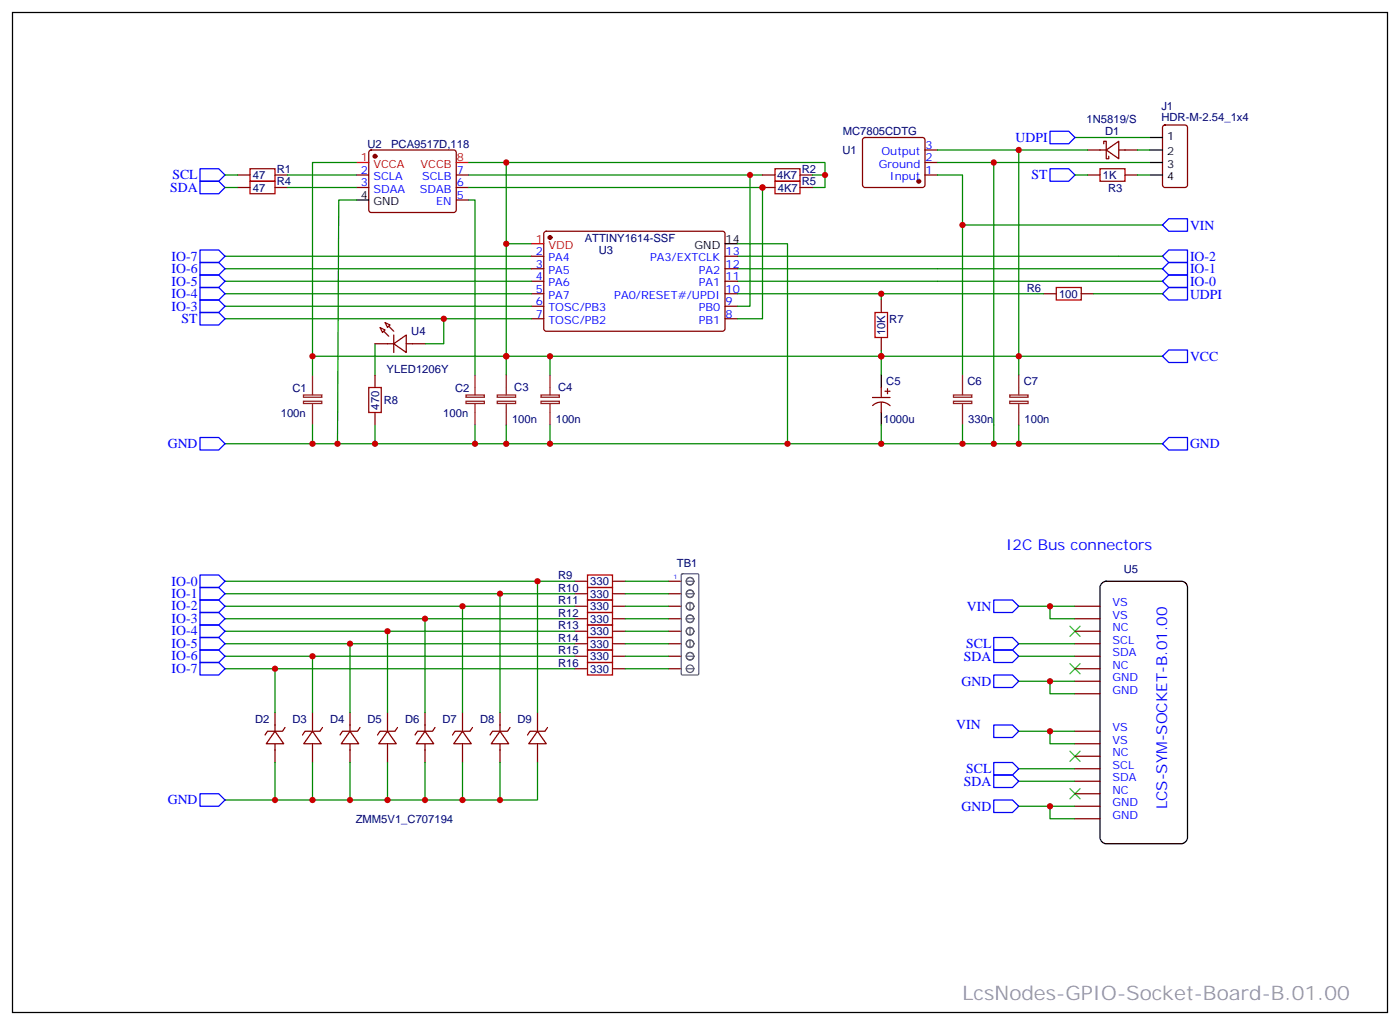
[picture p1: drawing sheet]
<svg xmlns="http://www.w3.org/2000/svg" width="395mm" height="289mm" viewBox="0 0 395 289" stroke-linecap="round" stroke-linejoin="round" font-family="sans-serif">
<g fill="none" stroke="#008700" stroke-width=".35">
<path d="M303.4 38.8h21.2M63.5 49.4h3.5M63.5 52.9h3.5M81.1 49.4h19.4M81.1 52.9h19.4M100.5 56.4h-4.9l-.4 68.8M100.5 45.9h-12.3v59.9M132.3 45.9h100.5v7h-3.5M132.3 49.4h82.9M132.3 52.9h82.9v37.1h-7.1M132.3 56.4h1.8v49.4M142.9 45.9v22.9"/>
<path d="M211.7 49.4v37h-3.6M229.3 49.4h3.5M264.6 49.4h7v14.1h56.5M264.6 42.3h22.9v63.5M264.6 45.9h15.9v79.3M280.5 45.9h44.1M287.5 42.3h19.4M303.4 49.4h3.5M321 49.4h3.6M321 42.3h3.6M63.5 72.3h86.4M63.5 75.8h86.4"/>
<path d="M63.5 79.4h86.4M149.9 68.8h-7v31.7h185.2M208.1 68.8h14.1v56.4M208.1 72.3h120M208.1 75.8h120M208.1 79.4h120M271.6 63.5v42.3M63.5 86.4h86.4M63.5 82.9h86.4M63.5 90h61.7M105.8 97v8.8M149.9 90h-24.7v7h-5.3"/>
<path d="M208.1 82.9h86.5M248.7 82.9v1.8M248.7 98.8v7M308.7 82.9h19.4M88.2 119.9v5.3M88.2 100.5h54.7v5.3M105.8 119.9v5.3M134.1 119.9v5.3M142.9 119.9v5.3M155.2 100.5v5.3M155.2 119.9v5.3M248.7 119.9v5.3"/>
<path d="M271.6 119.9v5.3M287.5 119.9v5.3M63.5 125.2h264.6M63.5 171.1h98.8M63.5 164h98.8M63.5 167.6h98.8M63.5 174.6h98.8M63.5 178.2h98.8M109.4 178.2v22.9M119.9 174.6v26.5M130.5 171.1v30M141.1 167.6v33.5"/>
<path d="M151.7 164v37.1M176.4 171.1h12.3M176.4 164h12.3M176.4 167.6h12.3M176.4 174.6h12.3M176.4 178.2h12.3M287.5 171.1h15.9M296.3 171.1v3.5h7.1M63.5 181.7h98.8M63.5 185.2h98.8M63.5 188.7h98.8M77.6 188.7v12.4"/>
<path d="M88.2 185.2v15.9M98.8 181.7v19.4M176.4 181.7h12.3M176.4 185.2h12.3M176.4 188.7h12.3M287.5 192.3h15.9M287.5 181.7h15.9M287.5 185.2h15.9M296.3 192.3v3.5h7.1M77.6 215.2v10.6M88.2 215.2v10.6M98.8 215.2v10.6"/>
<path d="M109.4 215.2v10.6M119.9 215.2v10.6M130.5 215.2v10.6M141.1 215.2v10.6M151.7 215.2v10.6h-88.2M287.5 206.4h15.9M287.5 217h15.9M296.3 206.4v3.5h7.1M287.5 227.5h15.9M287.5 220.5h15.9M296.3 227.5v3.6h7.1"/>
</g>
<g fill="none" stroke="#00f" stroke-width=".35">
<path d="M296.3 37h5.3l1.8 1.8-1.8 1.8h-5.3zM56.4 51.2h5.3l1.8 1.7-1.8 1.8h-5.3zM56.4 47.6h5.3l1.8 1.8-1.8 1.8h-5.3zM296.3 47.6h5.3l1.8 1.8-1.8 1.8h-5.3zM56.4 70.6h5.3l1.8 1.7-1.8 1.8h-5.3zM56.4 74.1h5.3l1.8 1.7-1.8 1.8h-5.3zM56.4 77.6h5.3l1.8 1.8-1.8 1.7h-5.3zM328.1 75.8l1.7-1.7h5.3v3.5h-5.3zM329.8 70.6h5.3v3.5h-5.3l-1.7-1.8zM329.8 77.6h5.3v3.5h-5.3l-1.7-1.7zM329.8 61.7h5.3v3.6h-5.3l-1.7-1.8zM56.4 88.2h5.3l1.8 1.8-1.8 1.7h-5.3z"/>
<path d="M56.4 81.1h5.3l1.8 1.8-1.8 1.8h-5.3zM56.4 84.7h5.3l1.8 1.7-1.8 1.8h-5.3zM328.1 82.9l1.7-1.8h5.3v3.6h-5.3zM328.1 100.5l1.7-1.7h5.3v3.5h-5.3zM56.4 123.5h5.3l1.8 1.7-1.8 1.8h-5.3zM329.8 123.5h5.3v3.5h-5.3l-1.7-1.8zM56.4 162.3h5.3l1.8 1.7-1.8 1.8h-5.3zM56.4 165.8h5.3l1.8 1.8-1.8 1.7h-5.3zM56.4 169.3h5.3l1.8 1.8-1.8 1.8h-5.3zM56.4 172.9h5.3l1.8 1.7-1.8 1.8h-5.3zM56.4 176.4h5.3l1.8 1.8-1.8 1.7h-5.3zM56.4 179.9h5.3l1.8 1.8-1.8 1.7h-5.3z"/>
<path d="M280.5 169.3h5.3l1.7 1.8-1.7 1.8h-5.3zM280.5 179.9h5.3l1.7 1.8-1.7 1.7h-5.3zM56.4 183.4h5.3l1.8 1.8-1.8 1.8h-5.3zM56.4 187h5.3l1.8 1.7-1.8 1.8h-5.3zM280.5 190.5h5.3l1.7 1.8-1.7 1.7h-5.3zM280.5 183.4h5.3l1.7 1.8-1.7 1.8h-5.3zM280.5 204.6h5.3l1.7 1.8-1.7 1.7h-5.3zM280.5 215.2h5.3l1.7 1.8-1.7 1.7h-5.3zM280.5 218.7h5.3l1.7 1.8-1.7 1.7h-5.3zM56.4 224h5.3l1.8 1.8-1.8 1.7h-5.3zM280.5 225.8h5.3l1.7 1.7-1.7 1.8h-5.3z"/>
</g>
<g fill="none" stroke="#870000" stroke-width=".35">
<path d="M243.7 39l.4-.2h16.2l.5 .2 .3 .5v12.7l-.3 .5-.5 .2h-16.2l-.5-.2-.2-.5v-12.7zM328.3 35.5l.5-.2h5.6l.7 .4v16.5l-.4 .7h-5.9l-.7-.4v-16.5zM67 49.4h3.6M67 52.9h3.6M77.6 49.4h3.5M77.6 52.9h3.5M100.5 49.4h3.6M100.5 52.9h3.6M104.3 42.5l.5-.2h23.3l.5 .2 .2 .5-.1 16.5-.6 .5-23.6-.1-.4-.6v-16.3zM128.8 49.4h3.5M128.8 52.9h3.5M128.8 56.4h3.5"/>
<path d="M215.2 49.4h3.5M215.2 52.9h3.5M225.8 49.4h3.5M225.8 52.9h3.5M261.1 42.3h3.5M261.1 49.4h3.5M261.1 45.9h3.5M306.9 42.3h5.3M306.9 49.4h3.5M311.5 40.6v-.7h.7v4.9h.7v-.7M312.2 42.3l3.5-2.4v4.9zM315.7 42.3h5.3"/>
<path d="M317.5 49.4h3.5M149.9 72.3h3.6M149.9 75.8h3.6M149.9 79.4h3.6M153.7 65.5l.5-.2h50l.4 .7-.1 27.1-.6 .4-50-.1-.4-.6v-26.8zM204.6 72.3h3.5M204.6 75.8h3.5M204.6 79.4h3.5M105.8 97h5.3M107.2 92.4l1.5 .7-.8 .7zM108.7 91l1.4 .7-.7 .7zM111.1 97l3.6-2.5v5z"/>
<path d="M111.1 94.5v5M114.7 97h5.2M149.9 82.9h3.6M149.9 86.4h3.6M149.9 90h3.6M204.6 82.9h3.5M204.6 86.4h3.5M204.6 90h3.5M248.7 84.7v3.5M248.7 95.2v3.6M294.6 82.9h3.5M305.2 82.9h3.5"/>
<path d="M105.8 105.8v3.6M105.8 116.4v3.5M246.2 112.2h5M246.3 114.5a3.5 3.5 0 0 1 4.9 0M248.7 109.4v2.8M248.7 113.6v2.8M249.8 110.4h1.4M250.5 109.7v1.4M162.3 171.1h3.5M162.3 174.6h3.5M162.3 178.2h3.5M162.3 164h3.5"/>
<path d="M162.3 167.6h3.5M172.9 171.1h3.5M172.9 174.6h3.5M172.9 178.2h3.5M172.9 164h3.5M172.9 167.6h3.5M303.4 171.1h7M303.4 174.6h7M303.4 178.2h7M162.3 181.7h3.5M162.3 185.2h3.5M162.3 188.7h3.5"/>
<path d="M172.9 181.7h3.5M172.9 185.2h3.5M172.9 188.7h3.5M303.4 181.7h7M303.4 185.2h7M303.4 188.7h7M303.4 192.3h7M303.4 195.8h7M77.6 206.4l2.5 3.5h-5zM77.6 201.1v5.3M77.6 209.9v5.3M80.4 205.3l-.7 1.1h-4.2l-.7 1"/>
<path d="M88.2 206.4l2.5 3.5h-5zM88.2 201.1v5.3M88.2 209.9v5.3M91 205.3l-.7 1.1h-4.2l-.7 1M98.8 206.4l2.4 3.5h-4.9zM98.8 201.1v5.3M98.8 209.9v5.3M101.6 205.3l-.7 1.1h-4.2l-.7 1M109.4 206.4l2.4 3.5h-4.9zM109.4 201.1v5.3M109.4 209.9v5.3M112.2 205.3l-.7 1.1h-4.3l-.7 1"/>
<path d="M119.9 206.4l2.5 3.5h-4.9zM119.9 201.1v5.3M119.9 209.9v5.3M122.8 205.3l-.7 1.1h-4.3l-.7 1M130.5 206.4l2.5 3.5h-4.9zM130.5 201.1v5.3M130.5 209.9v5.3M133.3 205.3l-.7 1.1h-4.2l-.7 1M141.1 206.4l2.5 3.5h-5zM141.1 201.1v5.3M141.1 209.9v5.3M143.9 205.3l-.7 1.1h-4.2l-.7 1"/>
<path d="M151.7 206.4l2.5 3.5h-5zM151.7 201.1v5.3M151.7 209.9v5.3M154.5 205.3l-.7 1.1h-4.2l-.7 1M303.4 217h7M303.4 213.4h7M303.4 209.9h7M303.4 206.4h7M303.4 231.1h7M303.4 227.5h7M303.4 224h7M303.4 220.5h7"/>
</g>
<g fill="#870000" stroke="#870000" stroke-width=".35">
<path d="M108.3 93.5l1.4 1.4z"/>
<path d="M109.7 92.1l1.4 1.4z"/>
<circle cx="105.8" cy="44.1" r=".53"/>
<circle cx="259.3" cy="51.2" r=".53"/>
<circle cx="155.2" cy="67" r=".53"/>
</g>
<path d="M100.5 45.9h3.6M128.8 45.9h3.5M149.9 68.8h3.6" fill="none" stroke="#f00" stroke-width=".35"/>
<path d="M3.5 3.5h388.1v282.3h-388.1zM324.6 38.8h3.5M100.5 56.4h3.6M324.6 42.3h3.5M324.6 45.9h3.5M324.6 49.4h3.5M204.6 68.8h3.5M248.7 105.8v3.6M248.7 116.4v3.5M311 164.6l1.2-.6h21.2a1.76 1.76 0 0 1 1.7 1.8v70.6a1.89 1.89 0 0 1-1.7 1.7h-21.2a1.89 1.89 0 0 1-1.8-1.7v-70.6z" fill="none" stroke="#000" stroke-width=".35"/>
<g fill="none" stroke="#a10000" stroke-width=".35">
<path d="M70.6 47.6h7v3.6h-7zM70.6 51.2h7v3.5h-7zM218.7 47.6h7.1v3.6h-7.1zM218.7 51.2h7.1v3.5h-7.1zM310.4 47.6h7.1v3.6h-7.1zM246.9 88.2h3.6v7h-3.6zM298.1 81.1h7.1v3.6h-7.1zM104.1 109.4h3.5v7h-3.5zM165.8 162.3h7.1v3.5h-7.1zM165.8 165.8h7.1v3.5h-7.1zM165.8 169.3h7.1v3.6h-7.1zM165.8 172.9h7.1v3.5h-7.1z"/>
<path d="M165.8 176.4h7.1v3.5h-7.1zM165.8 179.9h7.1v3.5h-7.1zM165.8 183.4h7.1v3.6h-7.1zM165.8 187h7.1v3.5h-7.1z"/>
</g>
<g fill="none" stroke="#8c2424" stroke-width=".35">
<path d="M85.7 113.2h5.1v.7h-5.1zM85.7 111.5h5.1v.6h-5.1zM88.2 105.8v5.7M88.2 113.9v6M131.5 113.2h5.2v.7h-5.2zM131.5 111.5h5.2v.6h-5.2zM134.1 105.8v5.7M134.1 113.9v6M140.3 113.2h5.2v.7h-5.2zM140.3 111.5h5.2v.6h-5.2zM142.9 105.8v5.7M142.9 113.9v6"/>
<path d="M152.7 113.2h5.2v.7h-5.2zM152.7 111.5h5.2v.6h-5.2zM155.2 105.8v5.7M155.2 113.9v6M269.1 113.2h5.2v.7h-5.2zM269.1 111.5h5.2v.6h-5.2zM271.6 105.8v5.7M271.6 113.9v6M285 113.2h5.2v.7h-5.2zM285 111.5h5.2v.6h-5.2zM287.5 105.8v5.7M287.5 113.9v6"/>
</g>
<path d="M302 176.7l2.8 2.9M304.8 176.7l-2.8 2.9M302 187.3l2.8 2.8M304.8 187.3l-2.8 2.8M302 212l2.8 2.8M304.8 212l-2.8 2.8M302 222.6l2.8 2.8M304.8 222.6l-2.8 2.8" fill="none" stroke="#3c3" stroke-width=".35"/>
<path d="M188.7 164h3.6M188.7 167.6h3.6M188.7 171.1h3.6M188.7 174.6h3.6M188.7 178.2h3.6M188.7 181.7h3.6M188.7 185.2h3.6M188.7 188.7h3.6" fill="none" stroke="#900" stroke-width=".35"/>
<g fill="none" stroke="#666" stroke-width=".35">
<path d="M192.3 162.1l.3-.2h4.2l.4 .4v27.8l-.4 .4h-4.2l-.3-.4zM193.7 164h2.1M193.7 167.6h2.1M193.7 174.6h2.1M194.7 170v2.2M194.7 177.1v2.1M193.7 185.2h2.1M193.7 188.7h2.1M194.7 180.6v2.1"/>
<circle cx="194.7" cy="171.1" r="1.06"/>
<circle cx="194.7" cy="174.6" r="1.06"/>
<circle cx="194.7" cy="167.6" r="1.06"/>
<circle cx="194.7" cy="164" r="1.06"/>
<circle cx="194.7" cy="178.2" r="1.06"/>
<circle cx="194.7" cy="185.2" r="1.06"/>
<circle cx="194.7" cy="181.7" r="1.06"/>
<circle cx="194.7" cy="188.7" r="1.06"/>
</g>
<g fill="#c00">
<circle cx="287.5" cy="42.3" r=".88"/>
<circle cx="271.6" cy="63.5" r=".88"/>
<circle cx="248.7" cy="125.2" r=".88"/>
<circle cx="280.5" cy="125.2" r=".88"/>
<circle cx="271.6" cy="125.2" r=".88"/>
<circle cx="287.5" cy="100.5" r=".88"/>
<circle cx="296.3" cy="171.1" r=".88"/>
<circle cx="296.3" cy="206.4" r=".88"/>
<circle cx="296.3" cy="192.3" r=".88"/>
<circle cx="296.3" cy="227.5" r=".88"/>
<circle cx="142.9" cy="100.5" r=".88"/>
<circle cx="287.5" cy="125.2" r=".88"/>
<circle cx="125.2" cy="90" r=".88"/>
<circle cx="142.9" cy="45.9" r=".88"/>
<circle cx="142.9" cy="68.8" r=".88"/>
<circle cx="88.2" cy="125.2" r=".88"/>
<circle cx="222.3" cy="125.2" r=".88"/>
<circle cx="134.1" cy="125.2" r=".88"/>
<circle cx="142.9" cy="125.2" r=".88"/>
<circle cx="215.2" cy="52.9" r=".88"/>
<circle cx="232.8" cy="49.4" r=".88"/>
<circle cx="211.7" cy="49.4" r=".88"/>
<circle cx="95.3" cy="125.2" r=".88"/>
<circle cx="105.8" cy="125.2" r=".88"/>
<circle cx="88.2" cy="100.5" r=".88"/>
<circle cx="155.2" cy="125.2" r=".88"/>
<circle cx="155.2" cy="100.5" r=".88"/>
<circle cx="248.7" cy="100.5" r=".88"/>
<circle cx="151.7" cy="164" r=".88"/>
<circle cx="141.1" cy="167.6" r=".88"/>
<circle cx="130.5" cy="171.1" r=".88"/>
<circle cx="119.9" cy="174.6" r=".88"/>
<circle cx="109.4" cy="178.2" r=".88"/>
<circle cx="98.8" cy="181.7" r=".88"/>
<circle cx="88.2" cy="185.2" r=".88"/>
<circle cx="77.6" cy="188.7" r=".88"/>
<circle cx="141.1" cy="225.8" r=".88"/>
<circle cx="130.5" cy="225.8" r=".88"/>
<circle cx="119.9" cy="225.8" r=".88"/>
<circle cx="109.4" cy="225.8" r=".88"/>
<circle cx="98.8" cy="225.8" r=".88"/>
<circle cx="88.2" cy="225.8" r=".88"/>
<circle cx="77.6" cy="225.8" r=".88"/>
<circle cx="248.7" cy="82.9" r=".88"/>
<circle cx="280.5" cy="45.9" r=".88"/>
</g>
<text font-size="5.6" fill="#999" x="271.6" y="282.2">LcsNodes-GPIO-Socket-Board-B.01.00</text>
<g font-size="4.2" fill="#00f">
<text x="284" y="155.2">I2C Bus connectors</text>
<text x="329.4" y="228.4" transform="rotate(-90 329.4 228.4)">LCS-SYM-SOCKET-B.01.00</text>
</g>
<g font-size="3.9" fill="#00f">
<text x="286.6" y="40.1">UDPI</text>
<text x="48.7" y="50.6">SCL</text>
<text x="291.1" y="50.7">ST</text>
<text x="48" y="54.2">SDA</text>
<text x="335.8" y="64.9">VIN</text>
<text x="48.4" y="73.6">IO-7</text>
<text x="48.4" y="77.1">IO-6</text>
<text x="335.8" y="73.6">IO-2</text>
<text x="335.8" y="77.2">IO-1</text>
<text x="48.4" y="80.6">IO-5</text>
<text x="335.8" y="80.7">IO-0</text>
<text x="48.4" y="84.2">IO-4</text>
<text x="48.4" y="87.7">IO-3</text>
<text x="335.8" y="84.3">UDPI</text>
<text x="51.2" y="91.2">ST</text>
<text x="335.8" y="101.9">VCC</text>
<text x="47.4" y="126.5">GND</text>
<text x="335.8" y="126.5">GND</text>
<text x="48.4" y="165.3">IO-0</text>
<text x="48.4" y="168.7">IO-1</text>
<text x="48.4" y="172.3">IO-2</text>
<text x="272.9" y="172.4">VIN</text>
<text x="48.4" y="175.8">IO-3</text>
<text x="48.4" y="179.3">IO-4</text>
<text x="48.4" y="182.8">IO-5</text>
<text x="272.7" y="182.9">SCL</text>
<text x="48.4" y="186.4">IO-6</text>
<text x="48.4" y="189.9">IO-7</text>
<text x="272" y="186.5">SDA</text>
<text x="271.4" y="193.5">GND</text>
<text x="269.9" y="205.9">VIN</text>
<text x="272" y="221.7">SDA</text>
<text x="272.7" y="218.2">SCL</text>
<text x="47.4" y="227">GND</text>
<text x="271.4" y="228.8">GND</text>
</g>
<g font-size="3.2" fill="#000080">
<text x="306.7" y="34.7">1N5819/S</text>
<text x="327.8" y="34.2">HDR-M-2.54_1x4</text>
<text x="327.8" y="31.1">J1</text>
<text x="103.7" y="41.7">U2</text>
<text x="110.4" y="41.7">PCA9517D,118</text>
<text x="237.8" y="38.2">MC7805CDTG</text>
<text x="311.9" y="38.2">D1</text>
<text x="237.8" y="43.5">U1</text>
<text x="71.3" y="50.5">47</text>
<text x="78.1" y="48.8">R1</text>
<text x="78.1" y="52.3">R4</text>
<text x="219.3" y="50.5">4K7</text>
<text x="226.3" y="48.8">R2</text>
<text x="226.3" y="52.3">R5</text>
<text x="311.2" y="50.5">1K</text>
<text x="71.3" y="54.1">47</text>
<text x="219.5" y="54.1">4K7</text>
<text x="312.7" y="54.1">R3</text>
<text x="165" y="68.2">ATTINY1614-SSF</text>
<text x="169" y="71.7">U3</text>
<text x="289.8" y="82.3">R6</text>
<text x="298.9" y="84">100</text>
<text x="116.1" y="94.6">U4</text>
<text x="249.8" y="94.7" transform="rotate(-90 249.8 94.7)">10K</text>
<text x="251" y="91.1">R7</text>
<text x="109.1" y="105.2">YLED1206Y</text>
<text x="82.6" y="110.5">C1</text>
<text x="128.4" y="110.5">C2</text>
<text x="145.1" y="110.5">C3</text>
<text x="157.5" y="110.5">C4</text>
<text x="250.1" y="108.7">C5</text>
<text x="273.1" y="108.7">C6</text>
<text x="288.9" y="108.7">C7</text>
<text x="79.2" y="117.5">100n</text>
<text x="107" y="115.6" transform="rotate(-90 107 115.6)">470</text>
<text x="108.3" y="114">R8</text>
<text x="125.1" y="117.5">100n</text>
<text x="144.5" y="119.3">100n</text>
<text x="156.9" y="119.3">100n</text>
<text x="249.3" y="119.3">1000u</text>
<text x="273.3" y="119.3">330n</text>
<text x="289.1" y="119.3">100n</text>
<text x="191" y="159.9">TB1</text>
<text x="317.2" y="161.6">U5</text>
<text x="157.5" y="163.4">R9</text>
<text x="157.5" y="166.9">R10</text>
<text x="166.6" y="165.2">330</text>
<text x="157.5" y="170.5">R11</text>
<text x="157.5" y="174">R12</text>
<text x="166.6" y="168.7">330</text>
<text x="166.6" y="172.2">330</text>
<text x="157.5" y="177.5">R13</text>
<text x="166.6" y="175.8">330</text>
<text x="166.6" y="179.3">330</text>
<text x="157.5" y="181">R14</text>
<text x="157.5" y="184.6">R15</text>
<text x="166.6" y="182.8">330</text>
<text x="157.5" y="188.1">R16</text>
<text x="166.6" y="186.3">330</text>
<text x="166.6" y="189.9">330</text>
<text x="72" y="204">D2</text>
<text x="82.6" y="204">D3</text>
<text x="93.1" y="204">D4</text>
<text x="103.7" y="204">D5</text>
<text x="114.3" y="204">D6</text>
<text x="124.9" y="204">D7</text>
<text x="135.5" y="204">D8</text>
<text x="146.1" y="204">D9</text>
<text x="100.4" y="232.2">ZMM5V1_C707194</text>
</g>
<g font-size="3.2" fill="#00f">
<text x="261.2" y="42">3</text>
<text x="248" y="47.3">Ground</text>
<text x="248.8" y="43.7">Output</text>
<text x="261.2" y="45.5">2</text>
<text x="101.9" y="49">2</text>
<text x="101.9" y="52.6">3</text>
<text x="105.4" y="50.8">SCLA</text>
<text x="119.1" y="50.8">SCLB</text>
<text x="128.9" y="52.6">6</text>
<text x="128.9" y="49">7</text>
<text x="251.2" y="50.8">Input</text>
<text x="261.2" y="49">1</text>
<text x="105.4" y="54.3">SDAA</text>
<text x="118.5" y="54.3">SDAB</text>
<text x="123.1" y="57.9">EN</text>
<text x="128.9" y="56.1">5</text>
<text x="151.3" y="72">2</text>
<text x="204.8" y="72">13</text>
<text x="151.3" y="75.5">3</text>
<text x="154.8" y="73.7">PA4</text>
<text x="154.8" y="77.3">PA5</text>
<text x="183.4" y="73.7">PA3/EXTCLK</text>
<text x="197.2" y="77.3">PA2</text>
<text x="204.8" y="75.5">12</text>
<text x="151.3" y="79">4</text>
<text x="151.3" y="82.6">5</text>
<text x="154.8" y="80.8">PA6</text>
<text x="197.2" y="80.8">PA1</text>
<text x="204.8" y="82.6">10</text>
<text x="204.8" y="79">11</text>
<text x="151.3" y="86.1">6</text>
<text x="151.3" y="89.6">7</text>
<text x="154.8" y="84.3">PA7</text>
<text x="154.8" y="87.8">TOSC/PB3</text>
<text x="173.4" y="84.3">PA0/RESET#/UPDI</text>
<text x="197.2" y="87.8">PB0</text>
<text x="204.8" y="89.6">8</text>
<text x="204.8" y="86.1">9</text>
<text x="154.8" y="91.4">TOSC/PB2</text>
<text x="197.2" y="91.4">PB1</text>
<text x="314" y="171.1">VS</text>
<text x="314" y="174.6">VS</text>
<text x="314" y="178.2">NC</text>
<text x="314" y="181.7">SCL</text>
<text x="314" y="185.2">SDA</text>
<text x="314" y="188.7">NC</text>
<text x="314" y="195.8">GND</text>
<text x="314" y="192.3">GND</text>
<text x="314" y="209.9">VS</text>
<text x="314" y="206.4">VS</text>
<text x="314" y="213.4">NC</text>
<text x="314" y="217">SCL</text>
<text x="314" y="220.5">SDA</text>
<text x="314" y="224">NC</text>
<text x="314" y="227.5">GND</text>
<text x="314" y="231.1">GND</text>
</g>
<g font-size="3.2">
<text x="329.4" y="39.5">1</text>
<text x="329.4" y="43.7">2</text>
<text x="329.4" y="47.3">3</text>
<text x="329.4" y="50.8">4</text>
<text x="101.9" y="56.1">4</text>
<text x="105.4" y="57.9">GND</text>
<text x="196" y="70.2">GND</text>
<text x="204.8" y="68.4">14</text>
</g>
<g font-size="3.2" fill="#f00">
<text x="101.9" y="45.5">1</text>
<text x="105.4" y="47.3">VCCA</text>
<text x="118.7" y="47.3">VCCB</text>
<text x="128.9" y="45.5">8</text>
<text x="151.3" y="68.4">1</text>
<text x="154.8" y="70.2">VDD</text>
</g>
<text font-size="1.8" fill="#00f" x="190.1" y="163.3">1</text>
</svg>
